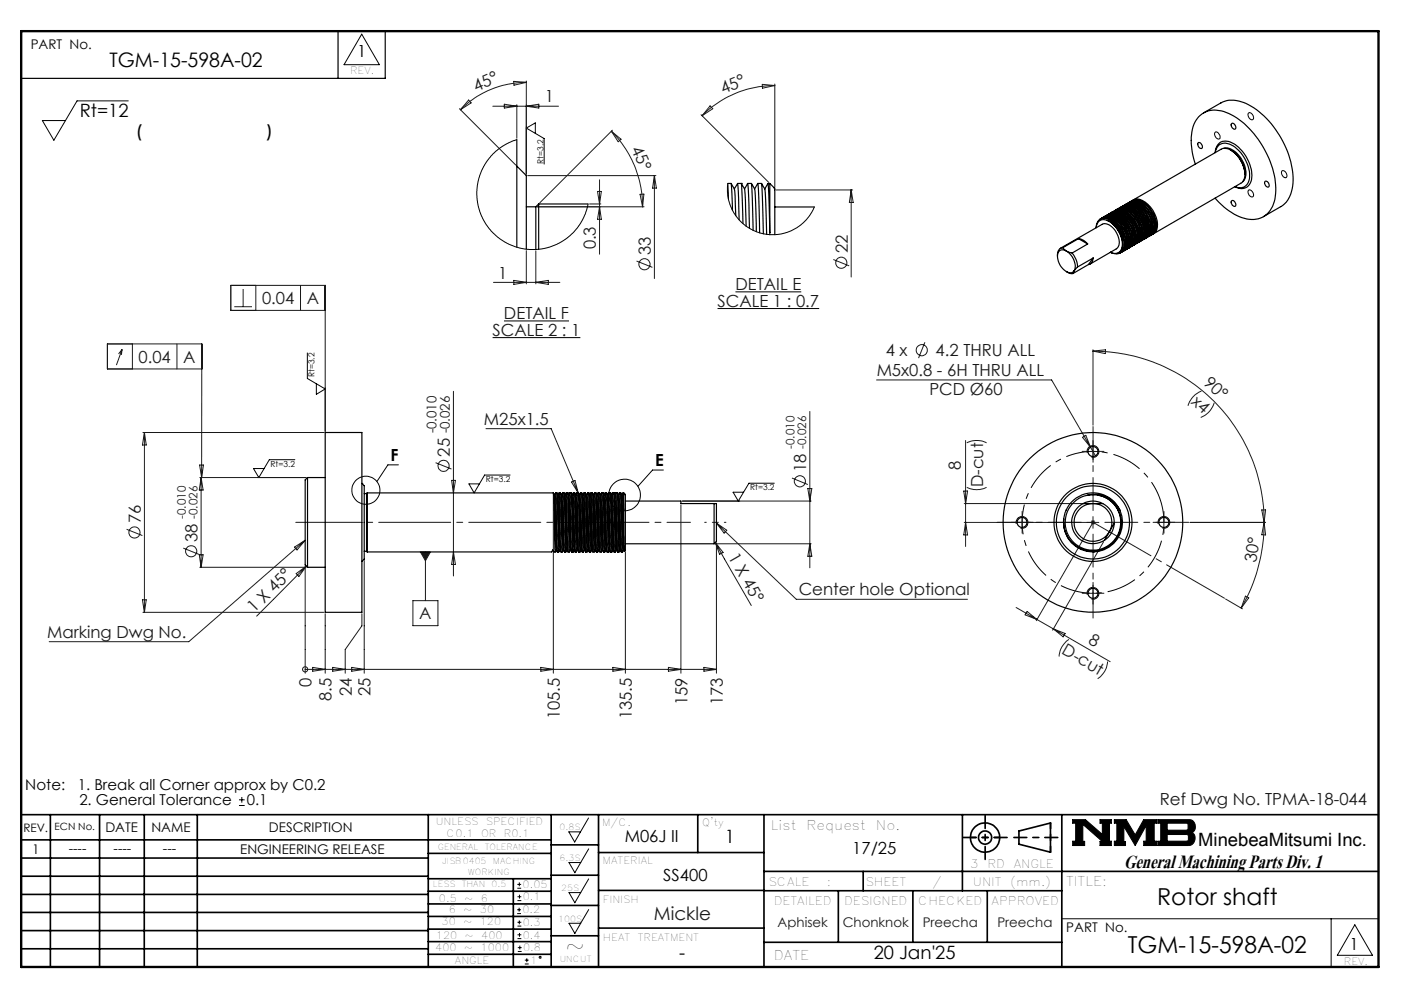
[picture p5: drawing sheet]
<svg xmlns="http://www.w3.org/2000/svg" width="297mm" height="210mm" viewBox="0 0 297 210" stroke-linecap="round" stroke-linejoin="round" font-family="sans-serif">
<g fill="none" stroke="#000" stroke-width=".21">
<path d="M76.5 7.2l3.8 6.5h-7.5zM27.1 21.3h-10.8l-4.9 8.4-2.4-4.2h4.9M111.3 26.8v10M113.2 28.2v-2.2l-1.9 1.1 3.8 2.2v5.4M257 28a.88 .88 0 0 1 .9 .3 .88 .88 0 0 1 .2 .9 .7 .7 0 0 1-.8 .1 .7 .7 0 0 1-.3-.7zM264.1 23.9a.88 .88 0 0 1 .9 .4 .88 .88 0 0 1-.1 1 .99 .99 0 0 1-.8-1.4zM271.2 36.2a.88 .88 0 0 1 .9 .4 .88 .88 0 0 1-.1 1 1.03 1.03 0 0 1-.8-1.4zM264.2 40.2a.93 .93 0 0 1 .8 .5 .93 .93 0 0 1-.1 1 .99 .99 0 0 1-.7-1.5zM65 74.6v5.4l3.8 2.3-1.9 1.1v-2.3M104.2 71.4h18.6M106.6 67.9h13.8M151.8 65.3h21.5"/>
<path d="M155.6 61.7h13.9M62.4 97.2h-5.4l-2.2 3.8-1.2-1.9h2.2M68.8 82v9.2M84.3 98.3h-2.2l-2.4 3.5M140.3 99.4h-2.3l-3.1 3.5M230 95.8a1.25 1.25 0 0 1 1.1-1.6 1.25 1.25 0 0 1 1.4 1.4 1.25 1.25 0 0 1-1.6 1.1M54.4 101h10.3M107.9 100.5h-5.4l-2.2 3.7-1.1-1.9h2.2M144.4 106h12.1M163.8 102.2h-5.4l-2.2 3.8-1.1-1.9h2.2M215 110.8a1.26 1.26 0 0 1 1.1-1.6 1.26 1.26 0 0 1 1.3 1.4 1.26 1.26 0 0 1-1.5 1.1M245 110.8a1.25 1.25 0 0 1 1.1-1.6 1.25 1.25 0 0 1 1.3 1.4 1.25 1.25 0 0 1-1.5 1.1"/>
<path d="M230 125.8a1.23 1.23 0 0 1 1.1-1.5 1.23 1.23 0 0 1 1.3 1.3 1.23 1.23 0 0 1-1.5 1.1M50.6 170.3h1.2M50.6 169.1h1.2M51.2 168.5v1.2M120.3 175.9h2.5l-1.2 2.2zM124.5 173l-1.7 2.9M124.5 179.5l-1.7 2.9M226.9 173.3h2.7l3.6 3.2v-2.4h-.5v-.8h2.4v.8h-.4v3.8h.4v.9h-2.4v-.9h.5l-4.1-3.6v3.6h.3v.9h-2.5v-.9h.6v-3.8h-.6zM235.7 173.3h2.5l1.9 3.3 1.8-3.3h2.8v.8h-.5v3.8h.5v.9h-2.8v-.9h.6v-3.3l-2.4 4.2-2.4-4v3.2h.4v.8h-2.4v-.9h.6v-3.8h-.6zM244.9 173.3h6.6a1.47 1.47 0 0 1 1.3 1.2 1.47 1.47 0 0 1-.7 1.6 1.48 1.48 0 0 1 .7 1.6 1.48 1.48 0 0 1-1.4 1.1h-6.5v-.9h.6v-3.8h-.6zM246.9 174.1h4.1l.3 .2v1l-.3 .3h-4.1zM246.9 176.5h4.2l.3 .3v.8l-.4 .3h-4.1z"/>
<path d="M109.4 193.2h.8M109.4 192.4h.8M109.4 187.8h.8M109.4 187h.8M109.5 198.5h.8M109.5 197.7h.8M109.5 195.9h.8M109.5 195h.8M109.5 190.5h.8M109.5 189.6h.8M109.8 192v.8M109.9 194.7v.8"/>
<path d="M109.9 186.6v.8M109.9 189.2v.8M109.9 197.3v.8M110 200v.8M120.4 182.4h2.4l-1.2 2.2zM120.4 188.8h2.4l-1.2 2.1zM120.4 195.3h2.4l-1.2 2.1zM124.5 185.9l-1.7 2.9M124.5 192.4l-1.7 2.9M224.6 194.3h67M281.6 194.3v10.2M286.6 195.6l3.7 6.4h-7.4z"/>
<path d="M109.5 201.2h.8M109.5 200.4h.8M111 203.9h.8M111 203.1h.8M111.4 202.7v.8"/>
<circle cx="77.4" cy="103.7" r="2.96"/>
<circle cx="132.1" cy="104.7" r="3.4"/>
<circle cx="114.3" cy="202.5" r=".2"/>
</g>
<g fill="none" stroke="#000" stroke-width=".35">
<path d="M4.5 172.3h287.1M4.5 177.6h112.1M10.7 172.3v32.2M21.1 172.3v32.2M30.5 172.3v32.2M41.7 172.3v32.2M90.6 172.3v32.2M116.6 172.3v32.2M116.6 178.7h10M126.6 172.3v32.2M147.6 172.3v8M161.6 172.3v32.2"/>
<path d="M203.6 172.3v16.1M215.5 175.7l6.7-1.6v6.1l-6.7-1.7zM224.6 172.3v32.2M4.5 185.3h86.1M4.5 181.5h86.1M4.5 189.2h86.1M4.5 193h86.1M4.5 196.8h86.1M90.6 199.1h26M90.6 193.8h26M90.6 188.5h26M90.6 191.2h26"/>
<path d="M90.6 180.5h26M90.6 185.8h26M90.6 196.5h26M108.6 185.8v18.5M116.6 185.1h10M116.6 191.5h10M116.6 197.9h10M126.6 196.3h35M126.6 188.3h35M126.6 180.3h35M161.6 184.3h130M161.6 199.3h63"/>
<path d="M161.6 188.4h63M177.3 188.4v10.9M182.6 184.3v4.1M193.1 188.4v10.9M208.8 188.4v10.9M4.5 200.7h86.1M90.6 201.8h26"/>
<circle cx="208.4" cy="177.1" r="3.1"/>
<circle cx="208.4" cy="177.1" r="1.4"/>
</g>
<path d="M4.5 6.6h287.1" fill="none" stroke="#000" stroke-width=".21" stroke-dasharray="6.3 1.3 1.3 1.3" stroke-dashoffset="1.9"/>
<path d="M71.5 6.6v10M81.5 6.6v10h-77" fill="none" stroke="#000" stroke-width=".25"/>
<path d="M205.3 177.1h6.2M222.2 174v6.2" fill="none" stroke="#000" stroke-width=".35" stroke-dasharray="15.2 1.3 1.3 1.3" stroke-dashoffset="14.1"/>
<path d="M203.8 177.1h9.2M208.4 172.5v9.2M214.5 177.1h9.3" fill="none" stroke="#000" stroke-width=".35" stroke-dasharray="15.2 1.3 1.3 1.3" stroke-dashoffset="12.5"/>
<path d="M4.5 6.6h287.1v197.9h-287.1z" fill="none" stroke="#000" stroke-width=".5"/>
<path d="M226.9 173.3v.8h.6v3.8h-.6v.9h2.5v-.9h-.3v-3.6l4.1 3.6h-.5v.9h2.4v-.9h-.4v-3.8h.4v-.8h-2.4v.8h.5v2.4l-3.6-3.2zM235.7 173.3v.8h.6v3.8h-.6v.9h2.4v-.8h-.4v-3.2l2.4 4 2.4-4.2v3.3h-.6v.9h2.8v-.9h-.5v-3.8h.5v-.8h-2.8l-1.8 3.3-1.9-3.3zM246.9 176.5h4.2l.3 .2v1l-.3 .2h-4.2zM244.9 173.3v.8h.6v3.8h-.6v.9h6.9l.7-.5 .3-.9-.1-.7-.6-.6a1.48 1.48 0 0 0 .7-1.6 1.48 1.48 0 0 0-1.3-1.2zM246.9 174.1h4.1l.3 .2v1.1l-.2 .2h-4.2z" fill-rule="evenodd" fill="#000"/>
<g fill="none" stroke="#191924" stroke-width=".21">
<path d="M108.7 17.2l2.6 .2-2.6 .6zM111.3 17.4a19.8 19.8 0 0 0-13.9 5.8M111.3 17.1v19.7M161.3 17.8l2.6 .3-2.6 .6zM163.9 18.1a21.6 21.6 0 0 0-15.4 6.4M163.9 17.8v21.8M97.2 23l11.9 11.9M99.1 21.2l.6 .6-2.3 1.4zM104.2 22.5h13.9M106.7 22l2.6 .5-2.6 .4zM109.3 22.1v7.1M111.3 22.5l2.7-.5v.9z"/>
<path d="M111.6 37.1h27.1M126.8 38v15.8M129.3 27.8a22.3 22.3 0 0 1 6.6 15.9M129.3 27.8l2.1 1.6-.6 .6zM129.5 27.5l-15.3 15.4M138.4 37.1v21.8M138.4 37.1l.5 2.7h-.9zM148.3 24.3l14.3 14.3M150.2 22.4l.6 .6-2.3 1.5zM104.4 59.7h14M108.7 59.3l2.6 .4-2.6 .4zM111.3 53v7"/>
<path d="M113.3 53v7M113.3 59.7l2.7-.4v.8zM113.6 43.7h22.6M124.7 43.1h2.4M126.4 40.5h.8l-.4 2.6zM126.8 43.7l.4 2.7h-.8zM134.7 55.2l3.3 1.3M135.4 41.1h.8l-.3 2.6zM164.2 40.2h16.2M176.3 54.9l3.3 1.3M180.1 40.2v18.4M180.1 40.2l.4 2.6h-.8z"/>
<path d="M25.8 73.9l-.7 1M25.8 73.9l-.1 1.2M25.8 73.9l-1.2 3.3M28 72.7v5.3M37.4 72.7v5.3M42.7 78h-20v-5.3h20v28.3M49.6 64.9h3.7M51.4 61.1v3.8M54.1 60.4v5.2M63.6 60.4v5.2M68.8 65.6h-20v-5.2h20v31.1M195.7 72.4l-1.4 3.3"/>
<path d="M231.2 74v15.9M231.2 74.3l2.7-.3-.1 .8zM231.2 74.3a36.2 36.2 0 0 1 36.2 36.2M30.2 91.5h38.3M30.6 91.5v38M30.6 91.5l.3 2.6h-.8zM42.2 98.3h.8l-.3 2.7zM92.1 97.9l3.4 1.3M95.9 82.8v39M102.8 90.7h13.8l5.7 13.5M171.3 87v33.1M185.4 80.4h37.1l9.2 16"/>
<path d="M204.3 93.2v22.4M204.5 93.7a4.7 4.7 0 0 1 4.2 0M229 92.5l.7-.4 1 2.5zM229.9 95.5h2.5M231.2 94.2v2.5M254.1 82.7a4.7 4.7 0 0 0-2.8 3.1M256.9 85.2l-.1 .3a4.7 4.7 0 0 1-2.8 2.8M26.8 111.9l3.3 1.4M38.8 115.9l3.3 1.4M42.2 117.3h.8l-.5 2.7zM42.3 120h22.4M42.3 101h22.4"/>
<path d="M42.5 101v19M42.5 101l.5 2.6h-.8zM62.3 115.7l2.3-1.4-1.8 2zM64.6 114.3l-24.7 21.4h-29.5M64.6 119.8v22.6M64.8 119.7l-10.5 10.6M76.6 102.2h.1M77 118.5v23.9M88.9 116.7h2.2l-1.1 1.9zM90 116.7v10.3M95.5 101.6h.8l-.4 2.6zM95.9 116.7l.4 2.7h-.8z"/>
<path d="M117.1 104.5v37.9M120.9 101.9l.7-.3 .7 2.6zM132.3 116.7v25.7M144 106.8v35.6M144.4 106h27.2M151.3 114.7l1.7 2.1-.8 .4zM151.3 114.7l7.6 13.3M151.3 115h20.3M151.6 110.6l16.9 16.1h36.1M151.6 110.6l2.1 1.5-.5 .6zM151.6 114.8v27.6M167.5 101.1l3.4 1.4"/>
<path d="M170.9 103.3h.8l-.4 2.7zM171.3 115l.4 2.6h-.8zM203.9 103.8h.8l-.4 2.7zM204 106.5h24.8M204.3 110.5l.4 2.6h-.8zM204.5 103.1a4.7 4.7 0 0 0 4.2 0M216.2 109.2v2.5M230.9 110.1l.7 .7M231.1 110.7l-11.9 20.6M231.2 109.2v2.5M231.6 110.1l-.7 .7M232.4 110.5h-28.4"/>
<path d="M233.5 114.5l-10.8 18.8M245 110.5h2.4M246.2 109.2v2.5M251.7 110.5h16M266.9 107.8h.8l-.3 2.7zM267.4 110.5a36.3 36.3 0 0 1-4.8 18.1M267.4 110.5l.3 2.6h-.8zM30.1 126.9h.8l-.3 2.6zM30.2 129.5h38.3M62.7 121.3l2.1-1.6-1.6 2.2zM68.8 129.8v12.6M76.6 129.8v2.6l-3.6 5v5"/>
<path d="M87.3 127h5.3v5.3h-5.3zM214.9 128.5l4.5 2.5M217.3 129.3l2.1 1.7-2.5-1zM219.4 131l3.4 2M222.8 133l12 6.9M222.8 133l2.5 1-.4 .7zM226.1 135.2l-.7 .6a4.6 4.6 0 0 0-1.4 3M229.9 125.5h2.5M231.2 124.2v2.5M234.3 139.9a4.5 4.5 0 0 1-2.1 3.6M259.3 126.7l3.5 2.1M263.5 126.1l.7 .3-1.6 2.2z"/>
<path d="M64.6 141.6h.1M64.6 141.6h87M66.1 141.1l2.7 .5-2.7 .3zM70.4 141.1l2.6 .5-2.6 .3zM74.4 141.1l2.6 .5-2.6 .3zM114.4 141.1l2.7 .5-2.7 .3zM129.6 141.1l2.7 .5-2.7 .3zM141.4 141.1l2.6 .5-2.6 .3zM148.9 141.1l2.7 .5-2.7 .3z"/>
<circle cx="136.3" cy="55.9" r="1.17"/>
<circle cx="178" cy="55.6" r="1.18"/>
<circle cx="195" cy="74.1" r="1.17"/>
<circle cx="93.8" cy="98.5" r="1.19"/>
<circle cx="28.4" cy="112.6" r="1.18"/>
<circle cx="40.4" cy="116.6" r="1.17"/>
<circle cx="169.2" cy="101.8" r="1.17"/>
<circle cx="64.5" cy="141.5" r=".54"/>
</g>
<path d="M245.6 106.1a15 15 0 0 0-25.1-6.1 15 15 0 0 0 6.6 24.9 15 15 0 0 0 18.7-17.8l-.2-1" fill="none" stroke="#000" stroke-width=".21" stroke-dasharray="6.3 1.3 1.3 1.3" stroke-dashoffset="1.8" stroke-linecap="butt"/>
<path d="M149.1 110.5h4.5" fill="none" stroke="#191924" stroke-width=".21" stroke-dasharray="15.2 1.3 1.3 1.3" stroke-dashoffset="14.9"/>
<path d="M146.1 110.5h-13.8" fill="none" stroke="#191924" stroke-width=".21" stroke-dasharray="15.2 1.3 1.3 1.3" stroke-dashoffset="10.3"/>
<g fill="none" stroke="#191924" stroke-width=".21" stroke-dasharray="15.2 1.3 1.3 1.3">
<path d="M230 95.5h-1.1M231.2 94.2v-1M231.2 96.7v1.1M232.5 95.5h1M131.9 110.5h.4M215 110.5h-1.1M216.2 109.2v-1M216.2 111.7v1.1M217.5 110.5h1M245 110.5h-1.1M246.2 109.2v-1M246.2 111.7v1.1"/>
<path d="M247.5 110.5h1M230 125.5h-1.1M231.2 124.2v-1M231.2 126.7v1.1M232.5 125.5h1"/>
</g>
<path d="M131.9 110.5h-69.3" fill="none" stroke="#191924" stroke-width=".21" stroke-dasharray="15.2 1.3 1.3 1.3" stroke-dashoffset="1.5"/>
<path d="M231.2 110.5l27.8 16" fill="none" stroke="#191924" stroke-width=".21" stroke-dasharray="15.2 1.3 1.3 1.3" stroke-dashoffset="1.1"/>
<path d="M228.7 110.5h-17.7M231.2 108v-17.8M231.2 113v17.7M233.7 110.5h17.8" fill="none" stroke="#191924" stroke-width=".21" stroke-dasharray="15.2 1.3 1.3 1.3" stroke-dashoffset="8.3"/>
<path d="M88.9 116.7h2.2l-1.1 1.9z" fill="#191924"/>
<g fill="none" stroke="#000" stroke-width=".25">
<path d="M109.3 29.5v22.8M109.3 35.1l2 2v15.6M154 39l.1 3.1M154 38.8h.7M154.7 38.8l.7 1.2M154.7 38.8l.2 5.6M156 38.8l-.7 1.2M156 38.8l.4 7.7M156 38.8h.8M156.8 38.8l.7 1.2M156.8 38.8h.1M156.8 38.8l.4 8.5"/>
<path d="M157.5 40l.3 7.8M158.2 38.8l-.7 1.2M159 38.8l.6 1.2 .7-1.2M159 38.8l.3 9.9M159 38.8h-.8l.3 9.5M160.3 38.8l.4 10.4M160.3 38.8h.8M161.1 38.8l.7 1.2 .7-1.2h.3M161.1 38.9l.4 10.6M162.5 38.9l.3 10.3M162.8 38.8l1 .9 .1 .5v9.4M162.8 38.8v10.4"/>
<path d="M163.8 39.7l.1 .3M252.9 34.7a12.2 12.2 0 0 1-.1-8.8 4.8 4.8 0 0 1 6.1-2.3 17.2 17.2 0 0 1 9.2 9.2 14.3 14.3 0 0 1 1.3 10.3 4.8 4.8 0 0 1-6.7 2.9 13.8 13.8 0 0 1-5.7-4.1M253.4 30.2a.72 .72 0 0 1 .8 .4 .72 .72 0 0 1-.1 .8 .94 .94 0 0 1-.7-1.2zM254.6 23.9l3.7-2.1a6.3 6.3 0 0 1 6.4 .7 19.5 19.5 0 0 1 8.8 16.3 5.9 5.9 0 0 1-2.6 4.9l-3.6 2.1M258.9 31.4a3.5 3.5 0 0 1 3.4 1.8 4.8 4.8 0 0 1 .9 4.9l-.3 .3M260.4 31.8a6.3 6.3 0 0 1 2.9 5.1M260.5 26.2a.71 .71 0 0 1 .8 .3 .71 .71 0 0 1-.1 .8 .94 .94 0 0 1-.7-1.1zM261.3 39.5a2.07 2.07 0 0 0 3-2 7.6 7.6 0 0 0-4.5-7.1 2.01 2.01 0 0 0-2.7 1.9 2.23 2.23 0 0 1 1-2.2 2.23 2.23 0 0 1 2.5 .1 8.1 8.1 0 0 1 4.1 8 2.23 2.23 0 0 1-3.5 1.3M267.6 38.4a.7 .7 0 0 1 .8 .3 .7 .7 0 0 1-.1 .9 .89 .89 0 0 1-.7-1.2zM111.3 43.7h2M113.3 43.7v9.1M113.9 43.1v9.6"/>
<path d="M113.9 43.1h10.5M113.9 43.1l-.6 .6M155.4 40l.2 5.6M159.6 40l.4 9M161.8 40.1l.4 9.5M162.8 49.2v.4M163.9 43.8h8.4M224.3 52.5l8.9-5.1a2.47 2.47 0 0 1 2.8 1.5 3.1 3.1 0 0 1 .4 3.5l-5.8 3.4M224.8 52.4a1.46 1.46 0 0 0-1.1 1.8M224.8 52.4l.8 .7M225.6 53.1a3.6 3.6 0 0 1 1.6 4.2M225.6 53.1l1.2 .4"/>
<path d="M225.6 57.5l.8 .3h.6M225.6 53.1a1.22 1.22 0 0 0-1.6 0 1.22 1.22 0 0 0-.3 1.5 3.6 3.6 0 0 0 2.8 3.1l.7-.4M226.8 53.5a4.7 4.7 0 0 1 1.1 3M227.2 57.3l-.2 .5M227.9 56.5l-.7 .8M228.1 50.5a2.92 2.92 0 0 1 2 1.1M228.1 50.5l-3.3 1.9M228.1 50.5l2 1.1M230.1 51.6l-3.3 1.9M230.3 55.9l-3.3 1.9M231.2 54.6a1.25 1.25 0 0 1-.9 1.3M231.2 54.6l-3.3 1.9"/>
<path d="M231.2 54.6l-.9 1.3M232.7 46.3h.1M232.8 46.3a2.56 2.56 0 0 1 2.9 .8 5.9 5.9 0 0 1 2.1 5.4l-.2 .5-.6 .5M232.9 46.2a2.41 2.41 0 0 1 3 .7 5.9 5.9 0 0 1 2.1 5.4l-.2 .5-.5 .5M233 46.2a2.34 2.34 0 0 1 2.8 .5 6.3 6.3 0 0 1 2.4 5.4l-.2 .5-.7 .7M233.3 46a2.64 2.64 0 0 1 3.3 .8 5.7 5.7 0 0 1 1.8 5.4l-.2 .5-.5 .4M233.4 46a2.94 2.94 0 0 1 3.2 1.1 5.4 5.4 0 0 1 1.7 5.3l-.6 .7M233.6 45.8a3 3 0 0 1 3.7 1.4 5.4 5.4 0 0 1 1.4 4.9l-.8 .8M233.7 45.8a2.86 2.86 0 0 1 3.6 1.2 5.9 5.9 0 0 1 1.6 4.9l-.2 .4-.6 .6M234 45.6a2.12 2.12 0 0 1 2.5 .4 5.9 5.9 0 0 1 2.6 5.8l-.7 .9M234.1 45.6a2.29 2.29 0 0 1 2.9 .5 5.7 5.7 0 0 1 2.1 5.9l-.7 .7M234.1 46.6a5.6 5.6 0 0 1 3.4 3.5"/>
<path d="M234.1 46.6l1.1 .6M234.1 46.6a1.58 1.58 0 0 0-2.2 1.5 1.81 1.81 0 0 1 1-1.9 1.81 1.81 0 0 1 2.1 .4 6.3 6.3 0 0 1 2.5 3.5M234.4 45.4a2.26 2.26 0 0 1 2.7 .3 6.1 6.1 0 0 1 2.4 6l-.7 .8a2.91 2.91 0 0 0 .5-3.5 5.4 5.4 0 0 0-4.1-3.9zM234.9 45.1l-.1 .1a2.69 2.69 0 0 1 3.1 .9 5.6 5.6 0 0 1 1.8 5.4l-.6 .8 .1-.1M234.9 45.1a2.46 2.46 0 0 1 2.9 .8 5.9 5.9 0 0 1 2.1 5.4l-.2 .4-.5 .5M235.1 45a2.55 2.55 0 0 1 3 .7 5.9 5.9 0 0 1 2 5.4l-.2 .5-.5 .5M235.1 44.9a2.39 2.39 0 0 1 2.8 .6 6.2 6.2 0 0 1 2.4 5.3 1.7 1.7 0 0 1-.8 1.3M235.2 47.2a5.6 5.6 0 0 1 2.1 5.6 1.59 1.59 0 0 1-2.4 .6 1.65 1.65 0 0 0 1.8 0 1.65 1.65 0 0 0 .7-1.7 6.1 6.1 0 0 0-2.2-4.5zM235.5 44.8a2.17 2.17 0 0 1 2.6 .3 6 6 0 0 1 2.5 5.9l-.3 .4-.5 .4a2.75 2.75 0 0 0 .6-3.2 5.7 5.7 0 0 0-4-4.1zM236.1 44.4a2.45 2.45 0 0 1 2.9 .6 6.1 6.1 0 0 1 2.2 5.4l-.5 .9-.2 .1M236.2 44.3a2.27 2.27 0 0 1 2.7 .5 6.3 6.3 0 0 1 2.5 5.3l-.1 .6-.7 .7M236.5 44.2a2.72 2.72 0 0 1 3.2 .9 5.5 5.5 0 0 1 1.8 5.4l-.6 .8 .1-.1"/>
<path d="M236.6 44.1h-.1M236.7 44.1a2.42 2.42 0 0 1 2.9 .8 6 6 0 0 1 2.1 5.4l-.3 .5-.4 .3M236.9 44a2.5 2.5 0 0 1 3 .7 5.8 5.8 0 0 1 2 5.4l-.2 .5-.5 .5M236.9 43.9a2.45 2.45 0 0 1 2.9 .6 6.3 6.3 0 0 1 2.3 5.3 1.72 1.72 0 0 1-.9 1.2M237.2 43.7a2.36 2.36 0 0 1 3.1 .7 5.5 5.5 0 0 1 1.9 5.9l-.6 .5a2.59 2.59 0 0 0 .6-3.1 5.7 5.7 0 0 0-4-4.2zM237.5 50.1a2.85 2.85 0 0 1-.5 3.4l-.9 .1M238.1 43.2l-.2 .1a3.3 3.3 0 0 1 3.8 1.6 5.1 5.1 0 0 1 1.2 4.9l-.7 .7M238.1 43.2a2.66 2.66 0 0 1 3.1 1 5.8 5.8 0 0 1 1.9 5.4l-.7 .7M238.2 43.2a2.27 2.27 0 0 1 2.7 .4 5.9 5.9 0 0 1 2.4 5.9l-.7 .8M238.4 43l-.1 .1M238.4 43.1a2.72 2.72 0 0 1 3.3 1 5.6 5.6 0 0 1 1.7 5.4l-.7 .7M238.8 42.8a2.97 2.97 0 0 1 3.5 1.4 5 5 0 0 1 1.3 5.3l-.6 .5a2.73 2.73 0 0 0 .6-3.3 5.4 5.4 0 0 0-4.1-4l-.8 .2z"/>
<path d="M239.3 42.6a2.3 2.3 0 0 1 2.8 .5 5.8 5.8 0 0 1 2.2 5.9l-.6 .6h.1M239.5 42.4l-.1 .1M239.5 42.4a2.69 2.69 0 0 1 3.1 .9 5.9 5.9 0 0 1 1.9 5.4l-.7 .8M240.1 51.7a2.28 2.28 0 0 0 .8-2.8 6 6 0 0 0-3.8-4.5l-.5-.1-.8 .2h.1a2.41 2.41 0 0 1 2.9 .6 6.2 6.2 0 0 1 2.2 5.4l-.2 .6-.6 .6M240.6 51.4l-.1 .1M241.9 50.6a2.33 2.33 0 0 0 .7-2.7 6.1 6.1 0 0 0-3.7-4.5l-.5-.1-.8 .2h.1a2.74 2.74 0 0 1 3.3 1 6.1 6.1 0 0 1 1.8 5 1.71 1.71 0 0 1-.9 1.2M242.4 50.4h-.1M242.8 50.2h-.2M243.5 49.7a2.53 2.53 0 0 0 .6-3.1 5.7 5.7 0 0 0-4-4.2l-1.1 .3a2.5 2.5 0 0 1 3 .8 5.9 5.9 0 0 1 2 5.4l-.2 .5-.5 .4M243.5 49.7l-.2 .1M244.1 49.4l18.4-10.6a2.91 2.91 0 0 0 .5-3.7 5.5 5.5 0 0 0-3.7-3.7l-1 .2-18.6 10.7a2.59 2.59 0 0 1 3.1 .9 5.7 5.7 0 0 1 1.9 5.4l-.8 .9M260.5 42.5a.71 .71 0 0 1 .8 .3 .71 .71 0 0 1-.1 .9 .98 .98 0 0 1-.7-1.2z"/>
<path d="M68.8 91.5h7.8v38h-7.8zM65.1 101l-.5 .5v18l.5 .5M65.1 101v19M65.1 120h3.7M65.1 101h3.7M76.6 102.2l.4 .5v15.5l-.4 .5M77 116.6h.5M77 104.4h.5M77.5 104.4v12.2M77.5 116.6l.2 .1M77.7 104.2v12.5M77.7 116.7h39l.2-.4 .3 .4h.2"/>
<path d="M77.7 104.2h39.4M77.7 104.2l-.2 .2M117.1 104.2l.2 .5 .1 .6 .3 11M117.1 104.2l.3 12.5M117.5 104.3l.4 12.4M117.7 116.3l-.3 .4M117.7 116.3l.2 .4M117.8 104.2h-.3l-.2 .4M117.8 104.2l.3 .9 .3 11.2M117.8 104.3l.4 12.4M117.9 116.7h.3M118.3 104.2a.82 .82 0 0 1 .6 1.2l.3 10.9"/>
<path d="M118.3 104.2l-.3 .4M118.3 104.2l.4 12.5M118.4 116.3l-.2 .4M118.4 116.3l.3 .4M118.6 104.3l.3 12.4M118.7 116.7h.2M119 104.3l.4 12.4M119.2 116.3l-.3 .4M119.2 116.3l.2 .4M119.3 104.2l.3 .6 .3 11.5M119.3 104.2h-.3l-.2 .4M119.3 104.2l.4 12.5"/>
<path d="M119.4 116.7h.3M119.8 104.2l-.2 .4M119.8 104.2l.4 12.5M119.8 104.2h.3M119.9 116.3l-.2 .4M119.9 116.3l.3 .4M120.1 104.2l.2 .6 .4 11.5M120.1 104.2h.1M120.1 104.2l.3 12.5M120.2 116.7h.2M120.5 104.2h.3l.1 .2a11.9 11.9 0 0 1 .3 4l.2 7.9M120.5 104.2l-.2 .4"/>
<path d="M120.5 104.2l.4 12.5M120.7 116.3l-.3 .4M120.7 116.3l.2 .4M120.8 104.3l.4 12.4M120.9 116.7h.3M121.2 116.7h.1M121.3 104.2l-.3 .4M121.3 104.2l.4 12.5M121.3 104.2h.3M121.4 116.3l-.2 .4M121.4 116.3l.3 .4M121.6 104.2l.1 .2a16.2 16.2 0 0 1 .3 4.7l.2 7.2"/>
<path d="M121.6 104.2l.3 12.5h-.2M122 104.2l-.2 .4M122 104.2l.4 12.5M122 104.2h.3M122.2 116.3l-.2 .4M122.2 116.3l.2 .4M122.3 104.2l.3 .5v.9l.3 10.7M122.3 104.2l.4 12.5M122.4 116.7h.3M122.8 104.2l-.2 .4M122.9 116.3l-.2 .4M122.9 116.3l.3 .4"/>
<path d="M123 104.3l.4 12.4M123.2 116.7h.2M123.5 104.3l.4 12.4M123.7 116.3l-.3 .4M123.7 116.3l-.4-11.4a.61 .61 0 0 0-.5-.7l.4 12.5M123.7 116.3l.2 .4M123.8 104.2l.3 1 .3 11.1M123.8 104.2h-.3l-.2 .4M123.8 104.2l.4 12.5M123.9 116.7h.3M124.3 104.2h.3l.1 .2a17.6 17.6 0 0 1 .3 4.8l.2 7.1M124.3 104.2l-.3 .4"/>
<path d="M124.3 104.2l.4 12.5M124.4 116.3l-.2 .4M124.4 116.3l.3 .4M124.6 104.3l.3 12.4M125 104.2l-.2 .4M125 104.2l.4 12.5M125 104.2h.3M125.2 116.3l-.2 .4h-.3M125.2 116.3l.2 .4M125.3 104.2l.3 .7 .3 11.4M125.3 104.2l.4 12.5M125.4 116.7h.3"/>
<path d="M125.8 104.3l.4 12.4M125.9 116.3l-.2 .4M125.9 116.3l.3 .4M126 104.2l.3 .6 .4 11.5M126 104.2h-.2l-.2 .4M126 104.2l.4 12.5M126.2 116.7h.2M126.5 104.2h.3l.3 .5 .3 11.6M126.5 104.2l.4 12.5-.2-.4M126.5 104.2l-.2 .4M126.7 116.3l-.3 .4M126.8 104.3l.4 12.4"/>
<path d="M126.9 116.7h.3M127.3 104.3l.4 12.4M127.4 116.3l-.2 .4M127.4 116.3l.3 .4M127.6 104.2l.1 .2a21.3 21.3 0 0 1 .3 5.4l.2 6.5M127.6 104.2h-.3l-.3 .4M127.6 104.2l.3 12.5M127.7 116.7h.1M127.7 116.7h.2M128 104.2h.3l.1 .2 .2 .9 .3 10.6 .3 .8M128 104.2l-.2 .4M128 104.2l.4 12.5"/>
<path d="M128.2 116.3l-.2 .4M128.2 116.3l.2 .4M128.3 104.3l.4 12.4M128.4 116.7h.3M128.7 116.7h.1M128.8 104.2l-.2 .4M128.8 104.2l.4 12.5M128.8 104.2h.2M128.9 116.3l-.2 .4M129 104.2l.4 1 .3 11.1M129 104.2l.4 12.5M129.2 116.7h.2"/>
<path d="M129.5 104.2l-.2 .4M129.5 104.2l.4 12v.5h.3l-.4-12.5M129.5 104.2h.3M129.7 116.3l-.3 .4M129.7 116.3l.2 .4M129.8 104.2l.3 .8 .3 11.3M129.8 104.2h.1M130.3 104.2l-.3 .4M130.3 104.2l.4 12.5M130.3 104.2h.3M130.4 116.3l-.2 .4M130.4 116.3l.3 .4"/>
<path d="M130.6 104.2l.1 .2a16.9 16.9 0 0 1 .3 5.1l.2 6.8M130.6 104.2l.4 12.5M130.7 116.7h.3M131 104.2h.3l.1 .2a14.8 14.8 0 0 1 .3 4.7l.1 2.3a17.6 17.6 0 0 0 .2 5.1l-.1-8.6M131 104.2l-.2 .4M131 104.2l.4 12.5M131.2 116.3l-.2 .4M131.2 116.3l.2 .4M131.3 104.3l.4 12.4M131.4 116.7h.3M131.8 104.3l.1 3.6M131.9 116.3l-.2 .4"/>
<path d="M131.9 104.2l-.3 .4M131.9 104.2v3.7M131.9 104.2l.4 .4M132.3 104.6v11.7l-.2 .3M132.3 104.6v.1M132.3 106h11.7v.5h7.1M132.3 115h18.8M151.1 106.5h.5v8l-.5 .5M151.1 106.5v8.5M229.1 106.5a4.5 4.5 0 0 0-1.8 6.2 4.5 4.5 0 0 0 6.3 1.6M229.1 106.5h2.1M229.1 106.5a4.3 4.3 0 0 1 4.2 0"/>
<path d="M230.1 104.7a6 6 0 0 1 6.8 3.2M230.1 104.7h2.2M230.1 104.7a5.9 5.9 0 0 0-3.8 9 5.9 5.9 0 0 0 9.8 0 5.9 5.9 0 0 0-3.8-9M231.2 106.5a4 4 0 0 1 3.5 6M231.2 106.5h2.1M231.2 106.5a4 4 0 0 0-3.5 6 4 4 0 0 0 7 0M231.6 116.7h-.4M232.3 104.7a6 6 0 0 1 3.5 9.7 6 6 0 0 1-10.2-1.2 6.2 6.2 0 0 1 3-8.4 6.2 6.2 0 0 1 8.3 3.1M233.3 106.5a4.4 4.4 0 0 1 2.4 4.2M234.7 112.5l-1.1 1.8M235.7 110.7l-1 1.8M235.7 110.7a4.5 4.5 0 0 1-2.1 3.6"/>
<path d="M236.9 107.9a6.2 6.2 0 0 1-4.7 8.7 6.2 6.2 0 0 1-7.2-6.9"/>
<circle cx="231.2" cy="95.5" r="1.06"/>
<circle cx="216.2" cy="110.5" r="1.05"/>
<circle cx="231.2" cy="110.5" r="7.8"/>
<circle cx="231.2" cy="110.5" r="19"/>
<circle cx="231.2" cy="110.5" r="8.2"/>
<circle cx="246.2" cy="110.5" r="1.06"/>
<circle cx="231.2" cy="125.5" r="1.06"/>
</g>
<path d="M109.3 29.5l-1.7 .7-1.3 .7-2.2 1.8-1.8 2.5-1.2 3.1-.2 3 .1 1.7 .5 1.7 .6 1.6 .8 1.2 .9 1.3 1.2 1.1 2.3 1.6 2.9 1 1.7 .3h1.6l2.7-.5 2.9-1.3 2.4-2 1.1-1.4 .8-1.5 .7-1.8 .3-1.2M154 38.8l-.1 1.9 .2 1.5 .5 1.5 .7 1.4 1.2 1.6 1.2 1.1 1.7 .9 1.4 .6 1.6 .3h1.7l1.1-.1 2.1-.6 2-1.2 1.3-1.2 1.1-1.5 .6-1.2" fill="none" stroke="#000" stroke-width=".21"/>
<text font-size="6.2" x="237.8" y="183.6">General Machining Parts Div. 1</text>
<g font-size="4.9">
<text x="244.8" y="191.4">Rotor shaft</text>
<text x="119.6" y="201.8">~</text>
<text x="238.6" y="201.5">TGM-15-598A-02</text>
</g>
<text font-size="4.2" x="23.1" y="14.3">TGM-15-598A-02</text>
<g font-size="3.9">
<text x="16.9" y="24.6">Rt=12</text>
<text x="153.3" y="178.4">1</text>
<text x="253.5" y="178.9">MinebeaMitsumi Inc.</text>
<text x="143.7" y="202.9">-</text>
<text x="184.8" y="202.9">20 Jan'25</text>
</g>
<text font-size="3.9" fill="#191924" x="138.3" y="194.6">Mickle</text>
<g font-size="3.6">
<text x="28.6" y="28.9">(</text>
<text x="56.1" y="28.9">)</text>
</g>
<g font-size="3.5">
<text x="75.6" y="12.1">1</text>
<text x="82.6" y="97.5">F</text>
<text x="138.6" y="98.6">E</text>
<text x="132.1" y="178.2">M06J II</text>
<text x="180.3" y="180.5">17/25</text>
<text x="140.3" y="186.3">SS400</text>
<text x="285.5" y="200.9">1</text>
</g>
<g font-size="3.5" fill="#191924">
<text x="100.7" y="19.4" transform="rotate(-24 100.7 19.4)">45°</text>
<text x="115.2" y="21.7">1</text>
<text x="153" y="20" transform="rotate(-22 153 20)">45°</text>
<text x="133.5" y="31.5" transform="rotate(65 133.5 31.5)">45°</text>
<text x="126.1" y="52.7" transform="rotate(-90 126.1 52.7)">0.3</text>
<text x="137.7" y="53.9" transform="rotate(-90 137.7 53.9)">33</text>
<text x="179.3" y="53.6" transform="rotate(-90 179.3 53.6)">22</text>
<text x="105.4" y="58.9">1</text>
<text x="55.4" y="64.3">0.04</text>
<text x="64.9" y="64.3">A</text>
<text x="151.8" y="64.9">SCALE 1 : 0.7</text>
<text x="155.6" y="61.3">DETAIL E</text>
<text x="104.2" y="71">SCALE 2 : 1</text>
<text x="106.6" y="67.5">DETAIL F</text>
<text x="29.3" y="76.7">0.04</text>
<text x="38.8" y="76.7">A</text>
<text x="187.4" y="75.4">4 x</text>
<text x="197.9" y="75.4">4.2 THRU ALL</text>
<text x="185.4" y="79.6">M5x0.8 - 6H THRU ALL</text>
<text x="196.6" y="83.6">PCD Ø60</text>
<text x="254.4" y="81.2" transform="rotate(42 254.4 81.2)">90°</text>
<text x="102.4" y="89.9">M25x1.5</text>
<text x="251.8" y="85.2" transform="rotate(42 251.8 85.2)">x4</text>
<text x="95.2" y="96.6" transform="rotate(-90 95.2 96.6)">25</text>
<text x="170.6" y="99.8" transform="rotate(-90 170.6 99.8)">18</text>
<text x="203.2" y="99.3" transform="rotate(-90 203.2 99.3)">8</text>
<text x="208" y="103" transform="rotate(-90 208 103)">D-cut</text>
<text x="29.8" y="110.6" transform="rotate(-90 29.8 110.6)">76</text>
<text x="41.8" y="114.6" transform="rotate(-90 41.8 114.6)">38</text>
<text x="153.9" y="117.8" transform="rotate(60 153.9 117.8)">1 X 45°</text>
<text x="265.7" y="119.1" transform="rotate(-80 265.7 119.1)">30°</text>
<text x="169" y="125.9">Center hole Optional</text>
<text x="53.8" y="129.7" transform="rotate(-45 53.8 129.7)">1 X 45°</text>
<text x="88.7" y="131">A</text>
<text x="10" y="134.9">Marking Dwg No.</text>
<text x="230" y="135.9" transform="rotate(30 230 135.9)">8</text>
<text x="224.4" y="138.2" transform="rotate(30 224.4 138.2)">D-cut</text>
<text x="65.9" y="145.3" transform="rotate(-90 65.9 145.3)">0</text>
<text x="70.1" y="148.2" transform="rotate(-90 70.1 148.2)">8.5</text>
<text x="74.4" y="147.2" transform="rotate(-90 74.4 147.2)">24</text>
<text x="78.4" y="147.2" transform="rotate(-90 78.4 147.2)">25</text>
<text x="145.4" y="149.2" transform="rotate(-90 145.4 149.2)">159</text>
<text x="152.9" y="149.2" transform="rotate(-90 152.9 149.2)">173</text>
<text x="118.4" y="152.1" transform="rotate(-90 118.4 152.1)">105.5</text>
<text x="133.7" y="152.1" transform="rotate(-90 133.7 152.1)">135.5</text>
<text x="245.3" y="170.3">Ref Dwg No. TPMA-18-044</text>
</g>
<g font-size="3.2">
<text x="5.4" y="167.2">Note:</text>
<text x="16.4" y="167.2">1. Break all Corner approx by C0.2</text>
<text x="16.8" y="170.3">2. General Tolerance</text>
<text x="52.2" y="170.3">0.1</text>
</g>
<g font-size="2.8">
<text x="6.5" y="10.4">PART No.</text>
<text x="22.3" y="175.9">DATE</text>
<text x="32" y="175.9">NAME</text>
<text x="56.9" y="175.9">DESCRIPTION</text>
<text x="163.1" y="175.4">List</text>
<text x="170.6" y="175.4">Request</text>
<text x="185.3" y="175.4">No.</text>
<text x="6.8" y="180.6">1</text>
<text x="14.5" y="180.3">----</text>
<text x="24" y="180.3">----</text>
<text x="34.5" y="180.3">---</text>
<text x="50.8" y="180.7">ENGINEERING RELEASE</text>
<text x="225.5" y="187.3">TITLE:</text>
<text x="225.6" y="197.2">PART No.</text>
<text x="163.7" y="203">DATE</text>
</g>
<g font-size="2.8" fill="#191924">
<text x="92.4" y="91.7" transform="rotate(-90 92.4 91.7)">-0.010</text>
<text x="95.2" y="91.7" transform="rotate(-90 95.2 91.7)">-0.026</text>
<text x="164.5" y="196.1">Aphisek</text>
<text x="178.3" y="196.1">Chonknok</text>
<text x="195.2" y="196.1">Preecha</text>
<text x="211" y="196.1">Preecha</text>
</g>
<g font-size="2.5" fill="#191924">
<text x="168.1" y="94.9" transform="rotate(-90 168.1 94.9)">-0.010</text>
<text x="170.6" y="94.9" transform="rotate(-90 170.6 94.9)">-0.026</text>
<text x="39.3" y="109.7" transform="rotate(-90 39.3 109.7)">-0.010</text>
<text x="41.8" y="109.7" transform="rotate(-90 41.8 109.7)">-0.026</text>
</g>
<g font-size="2.5">
<text x="4.9" y="175.9">REV.</text>
<text x="205.2" y="183.6">3</text>
<text x="208.9" y="183.6">RD</text>
<text x="214.4" y="183.6">ANGLE</text>
<text x="162.5" y="187.3">SCALE</text>
<text x="163.7" y="191.5">DETAILED</text>
<text x="174.9" y="187.3">:</text>
<text x="178.6" y="191.5">DESIGNED</text>
<text x="183.1" y="187.3">SHEET</text>
<text x="194.2" y="191.5">CHECKED</text>
<text x="197.2" y="187.3">/</text>
<text x="205.8" y="187.3">UNIT</text>
<text x="209.8" y="191.5">APPROVED</text>
<text x="213.7" y="187.3">(mm.)</text>
</g>
<g font-size="2.1">
<text x="74.1" y="15.7">REV.</text>
<text x="11.6" y="175.6">ECN No.</text>
<text x="92.2" y="174.5">UNLESS</text>
<text x="94.5" y="177.1">C0.1</text>
<text x="101.8" y="177.1">OR</text>
<text x="102.8" y="174.5">SPECIFIED</text>
<text x="106.6" y="177.1">R0.1</text>
<text x="127.3" y="174.7">M/C.</text>
<text x="148.6" y="174.8">Q'ty</text>
<text x="127.5" y="182.8">MATERIAL</text>
<text x="92.8" y="190.8">0.5</text>
<text x="98.2" y="190.8">~</text>
<text x="101.7" y="190.8">6</text>
<text x="110.6" y="187.8">0.05</text>
<text x="110.6" y="190.4">0.1</text>
<text x="127.6" y="190.9">FINISH</text>
<text x="93.4" y="195.7">30</text>
<text x="94.9" y="193">6</text>
<text x="98" y="195.7">~</text>
<text x="98" y="193">~</text>
<text x="101.5" y="195.7">120</text>
<text x="101.5" y="193">30</text>
<text x="110.5" y="193.2">0.2</text>
<text x="110.6" y="195.9">0.3</text>
<text x="92.1" y="201.1">400</text>
<text x="92.2" y="198.6">120</text>
<text x="96.2" y="203.9">ANGLE</text>
<text x="98.2" y="201.1">~</text>
<text x="98.3" y="198.6">~</text>
<text x="101.7" y="201.1">1000</text>
<text x="101.8" y="198.6">400</text>
<text x="110.6" y="198.5">0.4</text>
<text x="110.7" y="201.2">0.8</text>
<text x="112.1" y="203.9">1</text>
<text x="127.6" y="199">HEAT</text>
<text x="134.9" y="199">TREATMENT</text>
<text x="284.3" y="204.1">REV.</text>
</g>
<g font-size="1.8">
<text x="115" y="34.7" transform="rotate(-90 115 34.7)">Rt=3.2</text>
<text x="66.5" y="79.8" transform="rotate(-90 66.5 79.8)">Rt=3.2</text>
<text x="57.2" y="98.7">Rt=3.2</text>
<text x="102.8" y="101.9">Rt=3.2</text>
<text x="158.7" y="103.7">Rt=3.2</text>
<text x="92.6" y="179.7">GENERAL</text>
<text x="102.5" y="179.7">TOLERANCE</text>
<text x="118.4" y="175.6">0.8S</text>
<text x="93.5" y="182.6">JISB0405</text>
<text x="99" y="185">WORKING</text>
<text x="104.3" y="182.6">MACHING</text>
<text x="118.4" y="182.1">6.3S</text>
<text x="91.6" y="187.6">LESS</text>
<text x="97.7" y="187.6">THAN</text>
<text x="104" y="187.6">0.5</text>
<text x="118.7" y="188.4">25S</text>
<text x="118.1" y="194.9">100S</text>
<text x="118.4" y="203.4">UNCUT</text>
</g>
</svg>
